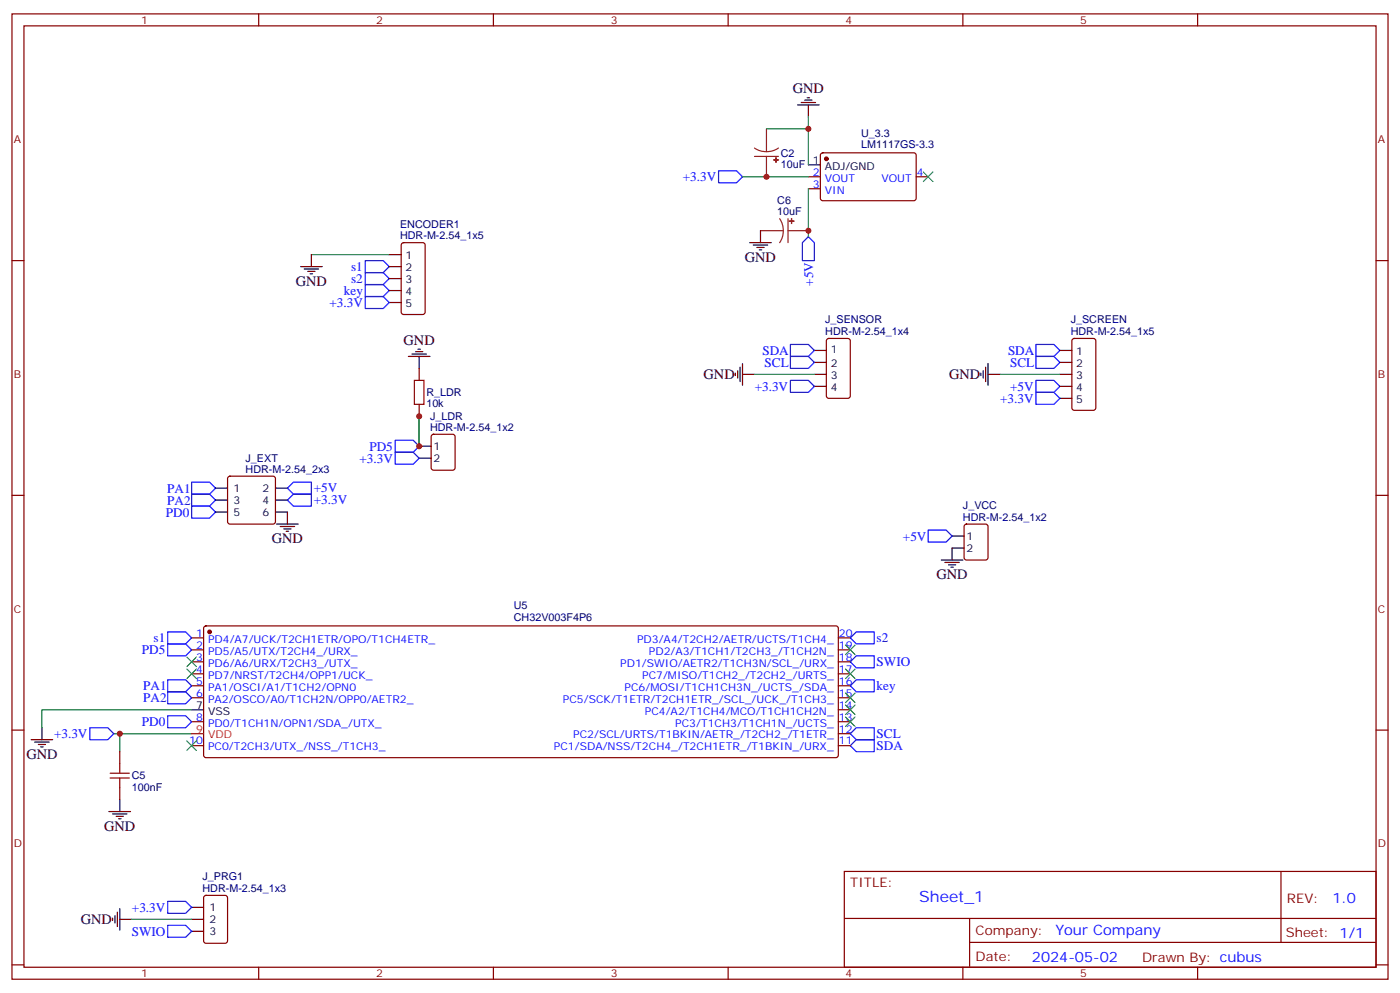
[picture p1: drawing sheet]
<svg xmlns="http://www.w3.org/2000/svg" width="412mm" height="292mm" viewBox="0 0 412 292" stroke-linecap="round" stroke-linejoin="round" font-family="sans-serif">
<g fill="none" stroke="#870000" stroke-width=".35">
<path d="M3.5 4.1h405.4v284.3h-405.4zM7.1 7.6h398.2v277.3h-398.2zM76.2 4.1v3.5M145.3 4.1v3.5M214.5 4.1v3.5M283.6 4.1v3.5M352.8 4.1v3.5M238.1 52.1h3.6M238.1 55.6h3.6M241.9 45.2l.5-.2 27 .1 .5 .6-.1 13-.6 .4h-27.1l-.4-.7v-12.7zM269.9 52.1h3.5M3.5 76.8h3.6"/>
<path d="M118.4 71.7l.5-.2h5.6l.7 .4v20l-.4 .7h-5.9l-.7-.4v-20zM405.3 76.8h3.6M243.7 99.9l.4-.2h5.7l.6 .4 .1 16.5-.5 .7h-5.9l-.6-.4-.1-16.5zM316 99.9l.4-.2h5.7l.6 .4 .1 20.1-.5 .6-5.9 .1-.6-.5-.1-20zM123.5 108.5v3.5M123.5 119.1v3.5M127.2 128.1l.5-.2h5.6l.7 .4 .1 9.5-.5 .6-5.9 .1-.6-.5-.1-9.4zM3.5 145.9h3.6M67.3 140.5l.4-.2h12.7l.5 .2 .2 .5v12.7l-.2 .5-.5 .2h-12.7l-.5-.3-.2-.4v-12.7zM284.2 154.6l.5-.2h5.6l.7 .4v9.5l-.4 .6-5.9 .1-.7-.5v-9.4zM405.3 145.9h3.6M56.4 187.9h3.6"/>
<path d="M56.4 191.4h3.6M56.4 194.9h3.6M56.4 198.5h3.6M60.2 184.6l.5-.2h185.8l.4 .7v37.4l-.2 .5-.5 .2h-185.5l-.5-.3-.2-.4v-37.4zM246.9 187.9h3.6M246.9 191.4h3.6M246.9 194.9h3.6M246.9 198.5h3.6M3.5 215.1h3.6M56.4 202h3.6M56.4 205.5h3.6M56.4 212.6h3.6"/>
<path d="M56.4 219.6h3.6M246.9 202h3.6M246.9 205.5h3.6M246.9 212.6h3.6M246.9 219.6h3.6M246.9 216.1h3.6M246.9 209.1h3.6M405.3 215.1h3.6M35.3 221.4v3.5M35.3 232v3.5M248.7 256.7h156.6v28.2h-156.6zM377.3 256.7v20.9"/>
<path d="M60.2 263.9l.5-.2h5.6l.7 .5v12.9l-.4 .7h-5.9l-.7-.4v-13zM248.7 270.5h156.5M285.6 277.6h119.6M285.6 270.5v14.1M3.5 284.2h3.6M76.2 284.9v3.5M145.3 284.9v3.5M214.5 284.9v3.5M283.6 284.9v3.5M352.8 284.9v3.5M405.3 284.2h3.6"/>
</g>
<path d="M225.8 38h12.3M238.1 34.4v14.1M218.7 52.1h19.4M238.1 55.6v14.1M91.7 75h23M222.2 110.3h17.7M294.6 110.3h17.6M123.5 122.6v8.8M33.5 216.1h22.9M35.3 216.1v5.3M56.4 209.1h-44.1v5.2M38.8 270.8h17.6" fill="none" stroke="#008700" stroke-width=".35"/>
<path d="M122.1 112h2.8v7.1h-2.8zM32.5 229.2h5.6M32.5 227.8h5.6M35.3 224.9v2.9M35.3 229.2v2.8" fill="none" stroke="#a10000" stroke-width=".35"/>
<g fill="none" stroke="#00f" stroke-width=".35">
<path d="M211.7 50.3h5.3l1.7 1.8-1.7 1.7h-5.3zM107.6 76.8h5.3l1.8 1.7-1.8 1.8h-5.3zM238.1 69.7l1.8 1.8v5.3h-3.5v-5.3zM107.6 80.3h5.3l1.8 1.8-1.8 1.7h-5.3zM107.6 83.8h5.3l1.8 1.8-1.8 1.7h-5.3zM107.6 87.3h5.3l1.8 1.8-1.8 1.8h-5.3zM232.8 105h5.3l1.8 1.8-1.8 1.7h-5.3zM232.8 101.5h5.3l1.8 1.7-1.8 1.8h-5.3zM232.8 112h5.3l1.8 1.8-1.8 1.8h-5.3zM305.2 112h5.2l1.8 1.8-1.8 1.8h-5.2zM305.2 101.5h5.2l1.8 1.7-1.8 1.8h-5.2zM305.2 105h5.2l1.8 1.8-1.8 1.7h-5.2z"/>
<path d="M305.2 115.6h5.2l1.8 1.7-1.8 1.8h-5.2zM116.4 129.7h5.3l1.8 1.7-1.8 1.8h-5.3zM116.4 133.2h5.3l1.8 1.8-1.8 1.7h-5.3zM56.4 142h5.3l1.8 1.8-1.8 1.8h-5.3zM56.4 145.6h5.3l1.8 1.7-1.8 1.8h-5.3zM56.4 149.1h5.3l1.8 1.7-1.8 1.8h-5.3zM84.7 147.3l1.7-1.7h5.3v3.5h-5.3zM84.7 143.8l1.7-1.8h5.3v3.6h-5.3zM273.4 156.1h5.3l1.8 1.8-1.8 1.8h-5.3zM49.4 186.1h5.3l1.7 1.8-1.7 1.8h-5.3zM49.4 189.7h5.3l1.7 1.7-1.7 1.8h-5.3zM250.5 194.9l1.7-1.7h5.3v3.5h-5.3z"/>
<path d="M252.2 186.1h5.3v3.6h-5.3l-1.7-1.8zM26.5 214.3h5.2l1.8 1.8-1.8 1.8h-5.2zM49.4 200.2h5.3l1.7 1.8-1.7 1.8h-5.3zM49.4 203.8h5.3l1.7 1.7-1.7 1.8h-5.3zM49.4 210.8h5.3l1.7 1.8-1.7 1.7h-5.3zM250.5 216.1l1.7-1.8h5.3v3.6h-5.3zM250.5 202l1.7-1.8h5.3v3.6h-5.3zM252.2 217.9h5.3v3.5h-5.3l-1.7-1.8zM49.4 265.5h5.3l1.7 1.8-1.7 1.7h-5.3zM49.4 272.6h5.3l1.7 1.7-1.7 1.8h-5.3z"/>
</g>
<g fill="#870000" stroke="#870000" stroke-width=".35">
<circle cx="61.7" cy="186.1" r=".53"/>
<circle cx="243.4" cy="46.8" r=".53"/>
</g>
<g fill="none" stroke="#000" stroke-width=".35">
<path d="M234.9 30.9h6.4M236 30.2h4.2M237.1 29.5h2.1M237.8 28.8h.7M238.1 30.9v3.5M238.1 48.5h3.6M88.5 78.5h6.4M89.6 79.2h4.2M90.7 79.9h2.1M91.7 75v3.5M114.7 78.5h3.5M114.7 75h3.5"/>
<path d="M220.8 71.5h6.4M221.9 72.2h4.2M223 72.9h2.1M223.7 73.6h.7M224 67.9v3.6M91.4 80.6h.7M114.7 82.1h3.5M114.7 85.6h3.5M114.7 89.1h3.5M120.3 105h6.3M121.4 104.3h4.2M122.4 103.6h2.1"/>
<path d="M123.1 102.9h.7M123.5 105v3.5M216.6 109.9v.7M217.3 109.2v2.1M218 108.2v4.2M218.7 110.3h3.5M218.7 107.1v6.4M239.9 103.2h3.5M239.9 106.8h3.5M239.9 110.3h3.5M239.9 113.8h3.5M288.9 109.9v.7"/>
<path d="M289.6 109.2v2.1M290.3 108.2v4.2M291 110.3h3.6M291 107.1v6.4M312.2 103.2h3.5M312.2 106.8h3.5M312.2 110.3h3.5M312.2 113.8h3.5M312.2 117.3h3.5M123.5 131.4h3.5M123.5 135h3.5M63.5 143.8h3.5"/>
<path d="M63.5 147.3h3.5M63.5 150.8h3.5M81.1 143.8h3.6M81.1 147.3h3.6M81.1 150.8h3.6v3.6M81.5 154.4h6.3M82.5 155.1h4.3M83.6 155.8h2.1M84.3 156.5h.7M280.5 157.9h3.5M277.3 165h6.3M278.3 165.7h4.3"/>
<path d="M279.4 166.4h2.1M280.1 167.1h.7M284 161.4h-3.5v3.6M9.2 217.9h6.3M10.2 218.6h4.3M11.3 219.3h2.1M12 220h.7M12.3 214.3v3.6M56.4 209.1h3.6M32.1 239h6.4M33.2 239.7h4.2M35.3 235.5v3.5"/>
<path d="M34.2 240.5h2.1M34.9 241.2h.7M33.2 270.4v.7M33.9 269.7v2.2M34.6 268.7v4.2M35.3 267.6v6.4M35.3 270.8h3.5M56.4 274.3h3.6M56.4 267.3h3.6M56.4 270.8h3.6"/>
</g>
<path d="M56.4 216.1h3.6" fill="none" stroke="#f00" stroke-width=".35"/>
<g fill="none" stroke="#3c3" stroke-width=".35">
<path d="M272 50.7l2.8 2.8M274.8 50.7l-2.8 2.8M55 193.5l2.9 2.9M55 197.1l2.9 2.8M57.9 193.5l-2.9 2.9M57.9 197.1l-2.9 2.8M249.1 190l2.8 2.8M249.1 197.1l2.8 2.8M251.9 190l-2.8 2.8M251.9 197.1l-2.8 2.8M55 218.2l2.9 2.9M57.9 218.2l-2.9 2.9"/>
<path d="M249.1 204.1l2.8 2.8M249.1 207.6l2.8 2.9M249.1 211.2l2.8 2.8M251.9 204.1l-2.8 2.8M251.9 207.6l-2.8 2.9M251.9 211.2l-2.8 2.8"/>
</g>
<path d="M225.8 38v6.7M222.2 43.6l1.7 .8 1.9 .3M222.2 46.1h7.1M225.8 46.1v6M229.3 43.6l-1.7 .8-1.8 .3M224 67.9h6.7M229.7 64.4l.8 1.7 .2 1.8M230.7 67.9l-.2 1.9-.8 1.7M232.1 67.9h6M232.1 64.4v7.1" fill="none" stroke="#8c2424" stroke-width=".35"/>
<g fill="#8c2424" stroke="#8c2424" stroke-width=".35">
<path d="M227.9 47.1h1.4z"/>
<path d="M228.6 46.4v1.4z"/>
<path d="M233.2 64.4v1.4z"/>
<path d="M232.5 65.1l1.4 .1z"/>
</g>
<g fill="#c00">
<circle cx="225.8" cy="52.1" r=".88"/>
<circle cx="238.1" cy="38" r=".88"/>
<circle cx="238.1" cy="67.9" r=".88"/>
<circle cx="35.3" cy="216.1" r=".88"/>
<circle cx="123.5" cy="131.4" r=".88"/>
<circle cx="123.5" cy="122.6" r=".88"/>
</g>
<text font-size="4.6" fill="#00f" x="270.8" y="265.7">Sheet_1</text>
<g font-size="4.2">
<text x="233.5" y="27.5">GND</text>
<text x="219.4" y="77.1">GND</text>
<text x="87.1" y="84.2">GND</text>
<text x="118.9" y="101.7">GND</text>
<text x="207.3" y="111.7">GND</text>
<text x="279.6" y="111.7">GND</text>
<text x="80.1" y="160">GND</text>
<text x="275.9" y="170.6">GND</text>
<text x="7.8" y="223.5">GND</text>
<text x="30.7" y="244.7">GND</text>
<text x="23.8" y="272.2">GND</text>
</g>
<g font-size="4.2" fill="#00f">
<text x="392.5" y="265.9">1.0</text>
<text x="310.9" y="275.5">Your Company</text>
<text x="304" y="283.3">2024-05-02</text>
</g>
<g font-size="3.9" fill="#00f">
<text x="201.1" y="53.4">+3.3V</text>
<text x="103.4" y="79.9">s1</text>
<text x="103.4" y="83.4">s2</text>
<text x="101.3" y="86.9">key</text>
<text x="239.5" y="84.2" transform="rotate(-90 239.5 84.2)">+5V</text>
<text x="97.1" y="90.4">+3.3V</text>
<text x="224.6" y="104.5">SDA</text>
<text x="296.9" y="104.5">SDA</text>
<text x="225.2" y="108.1">SCL</text>
<text x="297.6" y="108.1">SCL</text>
<text x="222.3" y="115.1">+3.3V</text>
<text x="294.6" y="118.7">+3.3V</text>
<text x="297.5" y="115.1">+5V</text>
<text x="105.9" y="136.3">+3.3V</text>
<text x="108.8" y="132.8">PD5</text>
<text x="49.3" y="145.2">PA1</text>
<text x="49.3" y="148.7">PA2</text>
<text x="92.4" y="148.5">+3.3V</text>
<text x="92.4" y="144.9">+5V</text>
<text x="48.9" y="152.2">PD0</text>
<text x="266" y="159.3">+5V</text>
<text x="45.2" y="189.2">s1</text>
<text x="258.2" y="189.1">s2</text>
<text x="41.8" y="192.8">PD5</text>
<text x="258.2" y="196.3">SWIO</text>
<text x="42.2" y="203.4">PA1</text>
<text x="258.2" y="203.2">key</text>
<text x="42.2" y="206.9">PA2</text>
<text x="41.8" y="213.9">PD0</text>
<text x="15.9" y="217.4">+3.3V</text>
<text x="258.2" y="217.4">SCL</text>
<text x="258.2" y="221">SDA</text>
<text x="38.9" y="268.6">+3.3V</text>
<text x="38.8" y="275.6">SWIO</text>
</g>
<g font-size="3.9" fill="#800">
<text x="250.5" y="261.3">TITLE:</text>
<text x="379.1" y="265.9">REV:</text>
<text x="287.4" y="275.5">Company:</text>
<text x="378.7" y="276.1">Sheet: 1/1</text>
<text x="287.4" y="283.1">Date:</text>
<text x="336.4" y="283.2">Drawn By: cubus</text>
</g>
<g font-size="3.2" fill="#800">
<text x="41.6" y="7.1">1</text>
<text x="110.8" y="7.1">2</text>
<text x="179.9" y="7.1">3</text>
<text x="249.1" y="7.1">4</text>
<text x="318.2" y="7.1">5</text>
<text x="4.1" y="42.2">A</text>
<text x="405.9" y="42.2">A</text>
<text x="4.1" y="111.3">B</text>
<text x="405.9" y="111.3">B</text>
<text x="4.1" y="180.5">C</text>
<text x="405.9" y="180.5">C</text>
<text x="4.1" y="249.6">D</text>
<text x="405.9" y="249.6">D</text>
<text x="41.6" y="287.9">1</text>
<text x="110.8" y="287.9">2</text>
<text x="179.9" y="287.9">3</text>
<text x="249.1" y="287.9">4</text>
<text x="318.2" y="287.9">5</text>
</g>
<g font-size="3.2" fill="#000080">
<text x="253.7" y="40.3">U_3.3</text>
<text x="230" y="46.1">C2</text>
<text x="253.7" y="43.6">LM1117GS-3.3</text>
<text x="230" y="49.5">10uF</text>
<text x="229" y="63.4">10uF</text>
<text x="229" y="60">C6</text>
<text x="117.9" y="70.4">HDR-M-2.54_1x5</text>
<text x="117.9" y="67.2">ENCODER1</text>
<text x="243.1" y="95.3">J_SENSOR</text>
<text x="315.4" y="95.3">J_SCREEN</text>
<text x="243.1" y="98.6">HDR-M-2.54_1x4</text>
<text x="315.4" y="98.6">HDR-M-2.54_1x5</text>
<text x="125.6" y="119.9">10k</text>
<text x="125.6" y="116.7">R_LDR</text>
<text x="126.7" y="123.6">J_LDR</text>
<text x="126.7" y="126.9">HDR-M-2.54_1x2</text>
<text x="72.3" y="136">J_EXT</text>
<text x="72.3" y="139.2">HDR-M-2.54_2x3</text>
<text x="283.7" y="153.3">HDR-M-2.54_1x2</text>
<text x="283.7" y="150">J_VCC</text>
<text x="151.4" y="179.5">U5</text>
<text x="151.4" y="183">CH32V003F4P6</text>
<text x="38.8" y="232.9">100nF</text>
<text x="38.8" y="229.6">C5</text>
<text x="59.6" y="262.7">HDR-M-2.54_1x3</text>
<text x="59.6" y="259.3">J_PRG1</text>
</g>
<g font-size="3.2">
<text x="239.5" y="48.2">1</text>
<text x="243" y="50">ADJ/GND</text>
<text x="119.5" y="76.4">1</text>
<text x="119.5" y="79.9">2</text>
<text x="119.5" y="83.5">3</text>
<text x="119.5" y="87">4</text>
<text x="119.5" y="90.5">5</text>
<text x="244.7" y="103.9">1</text>
<text x="317" y="104.6">1</text>
<text x="244.7" y="108.2">2</text>
<text x="244.7" y="111.7">3</text>
<text x="317" y="108.2">2</text>
<text x="317" y="111.7">3</text>
<text x="244.7" y="115.2">4</text>
<text x="317" y="115.2">4</text>
<text x="317" y="118.7">5</text>
<text x="127.7" y="132.5">1</text>
<text x="127.7" y="136">2</text>
<text x="68.8" y="144.9">1</text>
<text x="68.8" y="148.4">3</text>
<text x="77.4" y="144.9">2</text>
<text x="77.4" y="148.4">4</text>
<text x="68.8" y="151.9">5</text>
<text x="77.4" y="151.9">6</text>
<text x="284.7" y="159">1</text>
<text x="284.7" y="162.5">2</text>
<text x="57.8" y="208.7">7</text>
<text x="61.3" y="210.5">VSS</text>
<text x="61.7" y="268.3">1</text>
<text x="61.7" y="275.4">3</text>
<text x="61.7" y="271.9">2</text>
</g>
<g font-size="3.2" fill="#00f">
<text x="239.5" y="51.7">2</text>
<text x="243" y="53.5">VOUT</text>
<text x="259.6" y="53.5">VOUT</text>
<text x="270.1" y="51.7">4</text>
<text x="239.5" y="55.2">3</text>
<text x="243" y="57">VIN</text>
<text x="57.8" y="187.5">1</text>
<text x="57.8" y="191.1">2</text>
<text x="61.3" y="189.3">PD4/A7/UCK/T2CH1ETR/OPO/T1CH4ETR_</text>
<text x="187.7" y="189.3">PD3/A4/T2CH2/AETR/UCTS/T1CH4_</text>
<text x="247.1" y="191.1">19</text>
<text x="247.1" y="187.5">20</text>
<text x="57.8" y="194.6">3</text>
<text x="61.3" y="192.8">PD5/A5/UTX/T2CH4_/URX_</text>
<text x="61.3" y="196.4">PD6/A6/URX/T2CH3_/UTX_</text>
<text x="182.7" y="196.4">PD1/SWIO/AETR2/T1CH3N/SCL_/URX_</text>
<text x="191.1" y="192.8">PD2/A3/T1CH1/T2CH3_/T1CH2N_</text>
<text x="247.1" y="194.6">18</text>
<text x="57.8" y="198.1">4</text>
<text x="57.8" y="201.6">5</text>
<text x="61.3" y="199.9">PD7/NRST/T2CH4/OPP1/UCK_</text>
<text x="61.3" y="203.4">PA1/OSCI/A1/T1CH2/OPN0</text>
<text x="184" y="203.4">PC6/MOSI/T1CH1CH3N_/UCTS_/SDA_</text>
<text x="189.2" y="199.9">PC7/MISO/T1CH2_/T2CH2_/URTS_</text>
<text x="247.1" y="201.6">16</text>
<text x="247.1" y="198.1">17</text>
<text x="57.8" y="205.2">6</text>
<text x="61.3" y="206.9">PA2/OSCO/A0/T1CH2N/OPP0/AETR2_</text>
<text x="165.8" y="206.9">PC5/SCK/T1ETR/T2CH1ETR_/SCL_/UCK_/T1CH3_</text>
<text x="247.1" y="208.7">14</text>
<text x="247.1" y="205.2">15</text>
<text x="57.8" y="212.2">8</text>
<text x="61.3" y="214">PD0/T1CH1N/OPN1/SDA_/UTX_</text>
<text x="190" y="210.5">PC4/A2/T1CH4/MCO/T1CH1CH2N_</text>
<text x="198.9" y="214">PC3/T1CH3/T1CH1N_/UCTS_</text>
<text x="247.1" y="215.8">12</text>
<text x="247.1" y="212.2">13</text>
<text x="55.8" y="219.3">10</text>
<text x="61.3" y="221.1">PC0/T2CH3/UTX_/NSS_/T1CH3_</text>
<text x="163.2" y="221.1">PC1/SDA/NSS/T2CH4_/T2CH1ETR_/T1BKIN_/URX_</text>
<text x="168.9" y="217.5">PC2/SCL/URTS/T1BKIN/AETR_/T2CH2_/T1ETR_</text>
<text x="247.1" y="219.3">11</text>
</g>
<g font-size="3.2" fill="#f00">
<text x="57.8" y="215.8">9</text>
<text x="61.3" y="217.5">VDD</text>
</g>
</svg>
